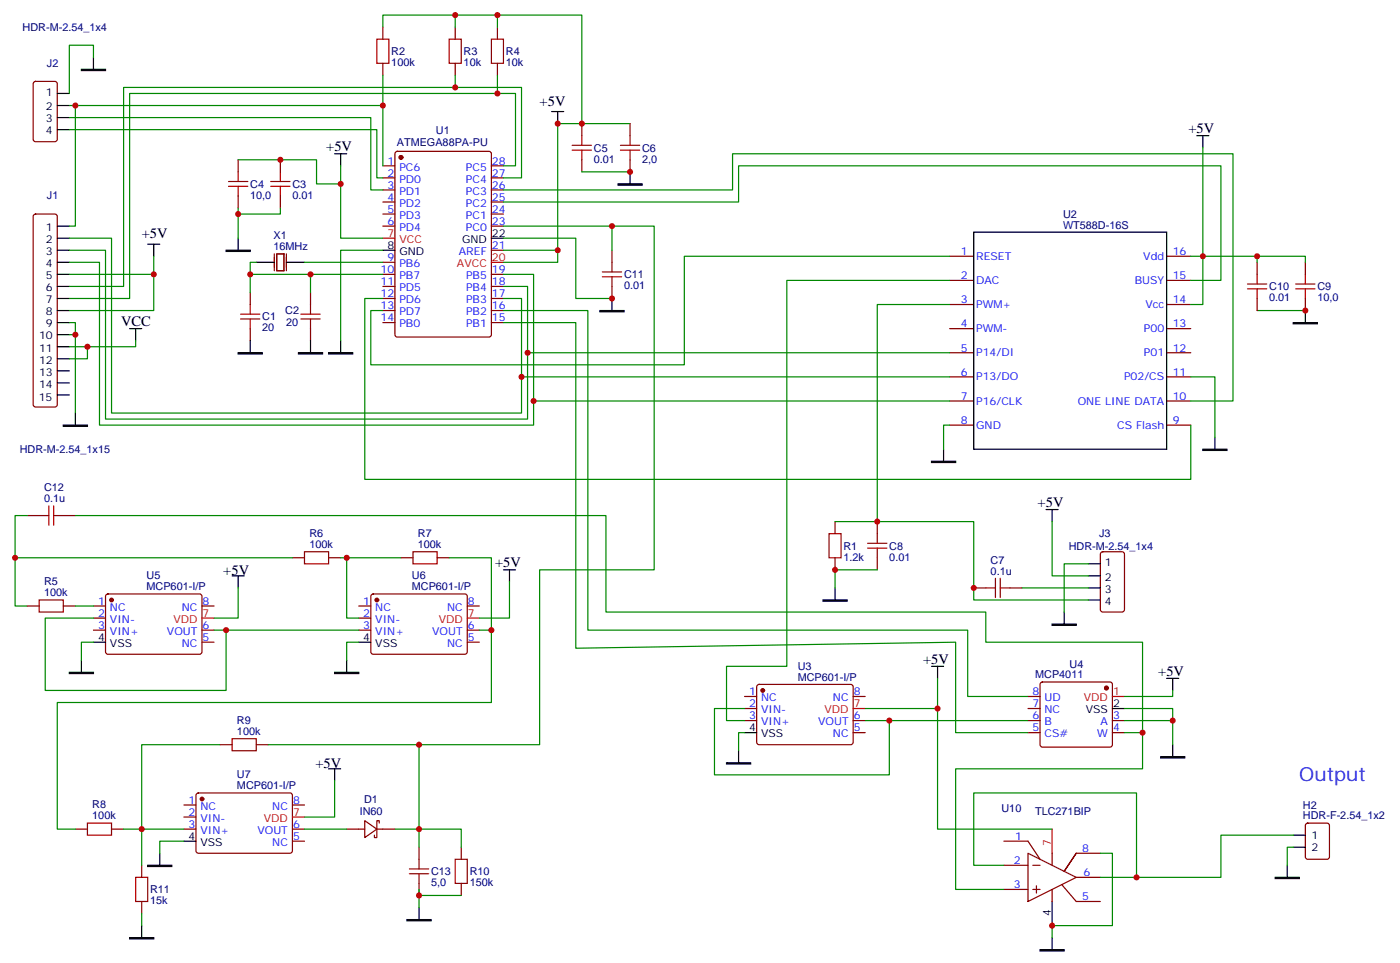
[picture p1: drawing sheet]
<svg xmlns="http://www.w3.org/2000/svg" width="410mm" height="282mm" viewBox="0 0 410 282" stroke-linecap="round" stroke-linejoin="round" font-family="sans-serif">
<g fill="#870000" stroke="#870000" stroke-width=".35">
<circle cx="117.3" cy="46" r=".53"/>
<circle cx="223.1" cy="202" r=".53"/>
<circle cx="323.7" cy="201.3" r=".53"/>
<circle cx="32.6" cy="175.5" r=".53"/>
<circle cx="110.2" cy="175.5" r=".53"/>
<circle cx="59.1" cy="233.7" r=".53"/>
</g>
<g fill="none" stroke="#870000" stroke-width=".35">
<path d="M112 7.9v3.6M112 18.5v3.5M133.2 7.9v3.6M133.2 18.5v3.5M145.5 7.9v3.6M145.5 18.5v3.5M9.9 24l.5-.2h5.7l.6 .4 .1 16.5-.5 .7-5.9 .1-.6-.5-.1-16.5zM170.2 36.2v3.5M184.3 36.2v3.5M69.7 46.7v3.6M69.7 57.3v3.6M82 46.7v3.6"/>
<path d="M82 57.3v3.6M112 48.5h3.5M112 52h3.5M112 55.6h3.5M112 59.1h3.5M115.8 44.5l.4-.2h26.9l.6 .4 .1 53.2-.5 .6-27.1 .1-.6-.5-.1-53.1zM143.8 48.5h3.5M143.8 52h3.5M143.8 55.6h3.5M143.8 59.1h3.5M170.2 46.7v3.6M184.3 46.7v3.6"/>
<path d="M9.9 62.8l.5-.2h5.7l.5 .2 .2 .5v55.1l-.3 .5-.4 .2h-5.7l-.5-.3-.2-.4v-55.1zM112 62.6h3.5M112 66.1h3.5M112 76.7h3.5M143.8 62.6h3.5M143.8 66.1h3.5M143.8 73.2h3.5M179 73.2v3.5M277.8 75h7.1M341.3 75h7.1M367.8 76.7v3.6M381.9 76.7v3.6"/>
<path d="M73.2 85.5v3.6M73.2 96.1v3.6M90.8 85.5v3.6M90.8 96.1v3.6M112 80.3h3.5M112 83.8h3.5M112 87.3h3.5M112 90.8h3.5M112 94.4h3.5M143.8 80.3h3.5M143.8 83.8h3.5M143.8 87.3h3.5"/>
<path d="M143.8 90.8h3.5M143.8 94.4h3.5M179 83.8v3.5M277.8 82h7.1M277.8 89.1h7.1M277.8 96.1h7.1M341.3 82h7.1M341.3 89.1h7.1M341.3 96.1h7.1M367.8 87.3v3.5M381.9 87.3v3.5M277.8 103.2h7.1"/>
<path d="M277.8 110.2h7.1M277.8 117.3h7.1M341.3 103.2h7.1M341.3 110.2h7.1M341.3 117.3h7.1M277.8 124.4h7.1M341.3 124.4h7.1M7.9 150.8h3.6M18.5 150.8h3.5M244.3 152.6v3.5M256.6 152.6v3.5M7.9 177.3h3.6"/>
<path d="M18.5 177.3h3.5M27.3 177.3h3.6M31.1 173.9l.5-.2 27.1 .1 .4 .6-.1 16.6-.6 .4-27.1-.1-.4-.6v-16.3zM59.1 177.3h3.5M85.5 163.2h3.6M96.1 163.2h3.6M105 177.3h3.5M108.7 173.9l.5-.2 27.1 .1 .4 .6-.1 16.6-.6 .4-27.1-.1-.4-.6v-16.3zM117.3 163.2h3.5M127.9 163.2h3.5M136.7 177.3h3.5M244.3 163.2v3.5"/>
<path d="M256.6 163.2v3.5M284.9 172h3.5M295.5 172h3.5M322.1 161.6l.5-.2h5.7l.6 .4 .1 16.5-.5 .7h-5.9l-.6-.4-.1-16.5zM27.3 180.8h3.6M27.3 184.3h3.6M59.1 184.3h3.5M59.1 187.9h3.5M105 180.8h3.5M105 184.3h3.5M136.7 184.3h3.5M136.7 187.9h3.5"/>
<path d="M304.5 199.7l.5-.2h19.7l.5 .2 .2 .5v17.6l-.2 .5-.5 .2h-19.7l-.5-.2-.2-.5v-17.6zM64.4 217.8h3.5M75 217.8h3.5M217.8 203.7h3.6M217.8 207.3h3.6M217.8 210.8h3.6M221.6 200.4l.5-.2 27.1 .1 .4 .6-.1 16.5-.6 .4h-27.1l-.4-.7v-16.2zM249.6 203.7h3.5M249.6 210.8h3.5M249.6 214.3h3.5M300.7 203.7h3.6M300.7 207.3h3.6"/>
<path d="M300.7 210.8h3.6M300.7 214.3h3.6M325.4 210.8h3.6M325.4 214.3h3.6M53.8 235.5h3.5M53.8 239h3.5M57.6 232.2l.4-.2h27.1l.4 .7v16.5l-.7 .4-27-.1-.5-.6v-16.2zM85.5 235.5h3.6M22 242.5h3.6M32.6 242.5h3.6M41.5 253.1v3.5M53.8 242.5h3.5"/>
<path d="M85.5 242.5h3.6M85.5 246.1h3.6M101.4 242.5h5.3M106.7 240.1l3.5 2.4-3.5 2.5zM110.2 242.5h5.3M110.9 240.8v-.7h-.7v4.9h-.7v-.7M122.6 247.8v3.6M122.6 258.4v3.5M134.9 247.8v3.6M134.9 258.4v3.5M293.7 246.1h7l3.6 5.3M293.7 253.1h7"/>
<path d="M300.7 249.6l14.2 7-14.2 7.1zM302.2 253.1h2.1M303.2 259.1v2.1M307.8 249.6v3.5M310.6 258.8l4.3 4.9h7M311.3 254.9l3.6-5.3-3.6 5.3M314.9 249.6h7M314.9 256.6h7M382.1 241l.5-.2h5.6l.7 .4v9.4l-.4 .7-5.9 .1-.7-.5v-9.4zM41.5 263.7v3.5M293.7 260.2h7M302.2 260.2h2.1"/>
<path d="M307.8 260.2v3.5"/>
</g>
<path d="M112 69.7h3.5M143.8 76.7h3.5M59.1 180.8h3.5M136.7 180.8h3.5M249.6 207.3h3.5M325.4 203.7h3.6M85.5 239h3.6M307.8 242.5v7.1" fill="none" stroke="#f00" stroke-width=".35"/>
<g fill="none" stroke="#000" stroke-width=".35">
<path d="M27.3 16.8v3.5M16.8 27.3h3.5M16.8 30.9h3.5M16.8 34.4h3.5M16.8 37.9h3.5M161.4 32.6h3.5M163.2 32.6v3.6M350.1 39.7h3.6M351.9 39.7v3.5M97.9 45h3.5M99.7 45v3.5M184.3 50.3v3.5"/>
<path d="M16.8 73.2h3.5M16.8 69.7h3.5M16.8 66.1h3.5M16.8 76.7h3.5M43.2 71.4h3.5M45 71.4v3.6M69.7 69.7v3.5M75 76.7h5.3M83.8 76.7h5.3M112 73.2h3.5M143.8 69.7h3.5M284.9 67.9h56.4v63.5h-56.4z"/>
<path d="M16.8 80.3h3.5M16.8 83.8h3.5M16.8 87.3h3.5M16.8 90.8h3.5M16.8 94.4h3.5M16.8 97.9h3.5M37.9 96.1h3.6M39.7 96.1v3.6M73.2 99.7v3.5M90.8 99.7v3.5M99.7 99.7v3.5M179 87.3v3.5"/>
<path d="M381.9 90.8v3.6M16.8 101.4h3.5M16.8 105h3.5M16.8 108.5h3.5M16.8 112h3.5M16.8 115.5h3.5M22 120.8v3.6M276 131.4v3.5M355.4 127.9v3.5M306 149h3.6M307.8 149v3.6M67.9 168.5h3.5"/>
<path d="M69.7 168.5v3.5M147.3 166.7h3.5M149 166.7v3.5M244.3 172v3.5M311.3 179v3.6M318.4 164.9h3.5M318.4 168.5h3.5M318.4 172h3.5M318.4 175.5h3.5M23.8 193.1v3.6M27.3 187.9h3.6M101.4 193.1v3.6"/>
<path d="M105 187.9h3.5M272.5 194.9h3.5M274.3 194.9v3.5M341.3 198.4h3.5M343.1 198.4v3.6M216.1 219.6v3.5M217.8 214.3h3.6M325.4 207.3h3.6M343.1 217.8v3.6M96.1 224.9h3.6M97.9 224.9v3.5M46.7 249.6v3.5"/>
<path d="M53.8 246.1h3.5M376.6 253.1v3.5M378.4 244.3h3.5M378.4 247.8h3.5M41.5 270.8v3.5M122.6 265.5v3.5M307.8 263.7v7.1M307.8 274.3v3.5"/>
</g>
<g fill="#000" stroke="#000" stroke-width=".35">
<path d="M23.8 20.3h7.1v.3h-7.1zM180.8 53.8h7.1v.4h-7.1zM66.1 73.2h7.1v.4h-7.1zM175.5 90.8h7.1v.4h-7.1zM378.4 94.4h7v.3h-7zM69.7 103.2h7v.3h-7zM87.3 103.2h7.1v.3h-7.1zM96.1 103.2h7.1v.3h-7.1zM18.5 124.4h7.1v.3h-7.1zM272.5 134.9h7.1v.4h-7.1zM351.9 131.4h7.1v.4h-7.1zM240.8 175.5h7v.4h-7z"/>
<path d="M20.3 196.7h7v.3h-7zM97.9 196.7h7.1v.3h-7.1zM307.8 182.6h7.1v.3h-7.1zM212.5 223.1h7.1v.4h-7.1zM339.5 221.4h7.1v.3h-7.1zM43.2 253.1h7.1v.4h-7.1zM373.1 256.6h7v.4h-7zM37.9 274.3h7.1v.3h-7.1zM119.1 269h7v.3h-7zM304.3 277.8h7v.4h-7z"/>
</g>
<g fill="none" stroke="#008700" stroke-width=".35">
<path d="M27.3 16.8v-3.6h-7v14.1M112 7.9v-3.5h58.2v31.8M133.2 4.4v3.5M145.5 4.4v3.5M20.3 30.9h1.7v35.2h-1.7M20.3 37.9h89.9v14.1h1.8M20.3 34.4h88.2v21.2h3.5M22 30.9h90v17.6M112 22v8.9M133.2 22v3.6M145.5 22v5.3M184.3 36.2h-21.1v37h-15.9"/>
<path d="M69.7 46.7h22.9v7.1h7.1M99.7 48.5v21.2h12.3M147.3 52h5.3v-26.4h-116.4v58.2h-15.9M147.3 48.5h3.5v-21.2h-112.9v60h-17.6M147.3 59.1h68.8v-10.6h141.1v33.5h-8.8M147.3 55.6h67v-10.6h146.4v72.3h-12.3M170.2 50.3h14.1M351.9 43.2v45.9h-3.5M20.3 76.7h8.8v47.7h127v-44.1h-8.8M20.3 73.2h10.6v49.4h123.4v-38.8h-7M20.3 69.7h12.3v51.1h120v-33.5h-5.3M45 75v15.8h-24.7"/>
<path d="M69.7 60.9v8.8M75 76.7h-1.8v3.6h38.8M82 60.9v1.7h-12.3M89.1 76.7h22.9M112 73.2h-12.3v26.5M147.3 69.7h21.2v17.6h10.5M147.3 66.1h44.1v100.6h-33.5v51.1h-35.3M163.2 73.2v3.5h-15.9M179 66.1v7.1M277.8 75h-77.6v31.7h-91.7v-15.9h3.5M348.4 75h33.5v1.7M367.8 75v1.7"/>
<path d="M20.3 94.4h1.7v26.4M20.3 97.9h1.7M20.3 80.3h24.7M39.7 99.7v1.7h-19.4M73.2 80.3v5.2M90.8 80.3v5.2M112 87.3h-5.3v52.9h241.7v-15.8M147.3 94.4h21.2v95.2l111.1-1.7v26.4h21.1M147.3 90.8h24.7v93.5h111.1v19.4h17.6M277.8 89.1h-21.2v63.5h-12.3M277.8 82h-47.6v112.9h-17.7v15.9h5.3M367.8 90.8h14.1"/>
<path d="M25.6 101.4v3.6h-5.3M152.6 110.2h125.2M154.3 103.2h123.5M156.1 117.3h121.7M348.4 110.2h7v17.7M277.8 124.4h-1.8v7M7.9 150.8h-3.5v26.5h3.5M22 150.8h155.3v28.2h111.1v8.9h45.9v26.4h-5.3M256.6 152.6h28.3v22.9h33.5M307.8 152.6v15.9h10.6M4.4 163.2h81.1M22 177.3h5.3"/>
<path d="M69.7 172v8.8h-7.1M99.7 163.2h17.6M101.4 163.2v17.6h3.6M131.4 163.2h12.4v21.1h-3.6M149 170.2v10.6h-8.8M256.6 166.7h-12.3v5.3M299 172h19.4M318.4 164.9h-7.1v14.1M27.3 187.9h-3.5v5.2M27.3 180.8h-14.1v21.2h52.9v-17.7h-3.5M66.1 184.3h38.9M105 187.9h-3.6v5.2"/>
<path d="M143.8 184.3v21.2h-127v37h5.2M274.3 198.4v8.9h-21.2M64.4 217.8h-22.9v35.3M78.5 217.8h44.1v24.7h-7.1M217.8 207.3h-8.8v19.4h51.2v-15.9h-7.1M217.8 214.3h-1.7v5.3M260.2 210.8h40.5M274.3 207.3v35.2h33.5M329 207.3h14.1v10.5M329 210.8h14.1M334.3 214.3v10.6h-54.7v35.3h14.1M343.1 202v1.7h-14.1"/>
<path d="M97.9 228.4v10.6h-8.8M36.2 242.5h17.6M53.8 246.1h-7.1v3.5M89.1 242.5h12.3M122.6 247.8v-5.3h12.3v5.3M293.7 253.1h-8.8v-21.1h47.6v24.6h-10.6M321.9 249.6h3.5v21.2h-17.6v3.5M378.4 247.8h-1.8v5.3M378.4 244.3h-21.2v12.3h-24.7M41.5 267.2v3.6M122.6 260.2v5.3M122.6 261.9h12.3"/>
</g>
<path d="M80.3 74.3v4.9M81 74.3h2.1v4.9h-2.1zM83.8 74.3v4.9" fill="none" stroke="#871200" stroke-width=".35"/>
<g fill="none" stroke="#a10000" stroke-width=".35">
<path d="M110.2 11.5h3.6v7h-3.6zM131.4 11.5h3.5v7h-3.5zM143.8 11.5h3.5v7h-3.5zM170.2 39.7v2.8M184.3 39.7v2.8M66.9 54.5h5.6M66.9 53.1h5.6M69.7 50.3v2.8M69.7 54.5v2.8M79.2 54.5h5.6M79.2 53.1h5.6M82 50.3v2.8"/>
<path d="M82 54.5v2.8M167.4 43.9h5.6M167.4 42.5h5.6M170.2 43.9v2.8M181.5 43.9h5.6M181.5 42.5h5.6M184.3 43.9v2.8M176.2 79.6h5.7M179 76.7v2.9M70.4 93.3h5.6M70.4 91.9h5.6M73.2 89.1v2.8"/>
<path d="M73.2 93.3v2.8M88 93.3h5.7M88 91.9h5.7M90.8 89.1v2.8M90.8 93.3v2.8M176.2 81h5.7M179 81v2.8M364.9 84.5h5.7M364.9 83.1h5.7M367.8 80.3v2.8M367.8 84.5v2.8M379.1 84.5h5.6"/>
<path d="M379.1 83.1h5.6M381.9 80.3v2.8M381.9 84.5v2.8M11.5 150.8h2.8M14.3 148v5.6M15.7 150.8h2.8M15.7 148v5.6M242.5 156.1h3.6v7.1h-3.6zM253.8 158.9h5.7M256.6 156.1v2.8M11.5 175.5h7v3.5h-7zM89.1 161.4h7v3.5h-7z"/>
<path d="M120.8 161.4h7.1v3.5h-7.1zM253.8 160.3h5.7M256.6 160.3v2.9M288.4 172h2.8M291.2 169.2v5.6M292.6 172h2.9M292.6 169.2v5.6M67.9 216.1h7.1v3.5h-7.1zM25.6 240.8h7v3.5h-7zM39.7 256.6h3.5v7.1h-3.5zM119.8 254.2h5.6M119.8 255.6h5.6"/>
<path d="M122.6 251.4v2.8M122.6 255.6v2.8M133.2 251.4h3.5v7h-3.5z"/>
</g>
<g fill="#c00">
<circle cx="351.9" cy="75" r=".88"/>
<circle cx="22" cy="30.9" r=".88"/>
<circle cx="25.6" cy="101.4" r=".88"/>
<circle cx="73.2" cy="80.3" r=".88"/>
<circle cx="90.8" cy="80.3" r=".88"/>
<circle cx="69.7" cy="62.6" r=".88"/>
<circle cx="99.7" cy="53.8" r=".88"/>
<circle cx="82" cy="46.7" r=".88"/>
<circle cx="163.2" cy="73.2" r=".88"/>
<circle cx="170.2" cy="36.2" r=".88"/>
<circle cx="163.2" cy="36.2" r=".88"/>
<circle cx="184.3" cy="50.3" r=".88"/>
<circle cx="154.3" cy="103.2" r=".88"/>
<circle cx="152.6" cy="110.2" r=".88"/>
<circle cx="156.1" cy="117.3" r=".88"/>
<circle cx="244.3" cy="166.7" r=".88"/>
<circle cx="256.6" cy="152.6" r=".88"/>
<circle cx="112" cy="30.9" r=".88"/>
<circle cx="145.5" cy="27.3" r=".88"/>
<circle cx="133.2" cy="25.6" r=".88"/>
<circle cx="145.5" cy="4.4" r=".88"/>
<circle cx="133.2" cy="4.4" r=".88"/>
<circle cx="381.9" cy="90.8" r=".88"/>
<circle cx="367.8" cy="75" r=".88"/>
<circle cx="260.2" cy="210.8" r=".88"/>
<circle cx="343.1" cy="210.8" r=".88"/>
<circle cx="179" cy="87.3" r=".88"/>
<circle cx="66.1" cy="184.3" r=".88"/>
<circle cx="101.4" cy="163.2" r=".88"/>
<circle cx="4.4" cy="163.2" r=".88"/>
<circle cx="143.8" cy="184.3" r=".88"/>
<circle cx="41.5" cy="242.5" r=".88"/>
<circle cx="122.6" cy="242.5" r=".88"/>
<circle cx="122.6" cy="261.9" r=".88"/>
<circle cx="284.9" cy="172" r=".88"/>
<circle cx="45" cy="80.3" r=".88"/>
<circle cx="22" cy="97.9" r=".88"/>
<circle cx="122.6" cy="217.8" r=".88"/>
<circle cx="179" cy="66.1" r=".88"/>
<circle cx="334.3" cy="214.3" r=".88"/>
<circle cx="332.5" cy="256.6" r=".88"/>
<circle cx="307.8" cy="270.8" r=".88"/>
<circle cx="274.3" cy="207.3" r=".88"/>
</g>
<text font-size="5.6" fill="#00f" x="380.1" y="228.4">Output</text>
<g font-size="4.2">
<text x="157.9" y="30.9">+5V</text>
<text x="347.7" y="39">+5V</text>
<text x="95.4" y="44.3">+5V</text>
<text x="41.5" y="69.7">+5V</text>
<text x="35.5" y="95.4">VCC</text>
<text x="303.6" y="148.3">+5V</text>
<text x="144.8" y="166">+5V</text>
<text x="65.3" y="168.1">+5V</text>
<text x="270.1" y="194.2">+5V</text>
<text x="338.8" y="197.7">+5V</text>
<text x="92.3" y="224.5">+5V</text>
</g>
<g font-size="3.2" fill="#000080">
<text x="6.6" y="9.1">HDR-M-2.54_1x4</text>
<text x="114.5" y="16.1">R2</text>
<text x="135.6" y="16.1">R3</text>
<text x="148" y="16.1">R4</text>
<text x="13.7" y="19.5">J2</text>
<text x="114.5" y="19.4">100k</text>
<text x="135.6" y="19.4">10k</text>
<text x="148" y="19.4">10k</text>
<text x="127.5" y="39.1">U1</text>
<text x="116.1" y="42.6">ATMEGA88PA-PU</text>
<text x="173.7" y="47.6">0.01</text>
<text x="173.7" y="44.3">C5</text>
<text x="187.9" y="47.6">2,0</text>
<text x="187.9" y="44.3">C6</text>
<text x="13.7" y="58.3">J1</text>
<text x="73.2" y="58.2">10,0</text>
<text x="73.2" y="54.9">C4</text>
<text x="85.5" y="58.2">0.01</text>
<text x="85.5" y="54.9">C3</text>
<text x="311" y="63.6">U2</text>
<text x="80" y="70">X1</text>
<text x="311" y="66.9">WT588D-16S</text>
<text x="80" y="73.2">16MHz</text>
<text x="182.6" y="81.4">C11</text>
<text x="182.6" y="84.6">0.01</text>
<text x="371.3" y="88.1">0.01</text>
<text x="371.3" y="84.9">C10</text>
<text x="385.4" y="88.1">10,0</text>
<text x="385.4" y="84.9">C9</text>
<text x="76.7" y="93.7">C1</text>
<text x="83.4" y="92">C2</text>
<text x="83.7" y="95.5">20</text>
<text x="76.7" y="97">20</text>
<text x="5.8" y="132.5">HDR-M-2.54_1x15</text>
<text x="12.9" y="143.7">C12</text>
<text x="12.9" y="146.9">0.1u</text>
<text x="90.5" y="160.3">100k</text>
<text x="90.5" y="157.1">R6</text>
<text x="122.3" y="160.3">100k</text>
<text x="122.3" y="157.1">R7</text>
<text x="246.8" y="160.8">R1</text>
<text x="260.2" y="160.8">C8</text>
<text x="312.6" y="160.8">HDR-M-2.54_1x4</text>
<text x="321.6" y="157.1">J3</text>
<text x="246.8" y="164">1.2k</text>
<text x="260.2" y="164">0.01</text>
<text x="289.8" y="164.9">C7</text>
<text x="12.9" y="171.2">R5</text>
<text x="42.9" y="172.7">MCP601-I/P</text>
<text x="42.9" y="169.5">U5</text>
<text x="120.5" y="172.7">MCP601-I/P</text>
<text x="120.5" y="169.5">U6</text>
<text x="289.8" y="168.1">0.1u</text>
<text x="12.9" y="174.4">100k</text>
<text x="233.4" y="196">U3</text>
<text x="312.9" y="195.3">U4</text>
<text x="233.4" y="199.1">MCP601-I/P</text>
<text x="302.8" y="198.4">MCP4011</text>
<text x="69.3" y="215">100k</text>
<text x="69.3" y="211.8">R9</text>
<text x="69.3" y="227.7">U7</text>
<text x="69.3" y="230.9">MCP601-I/P</text>
<text x="27" y="239.7">100k</text>
<text x="27" y="236.5">R8</text>
<text x="105.2" y="238.4">IN60</text>
<text x="106.5" y="234.8">D1</text>
<text x="293" y="237.6">U10</text>
<text x="302.8" y="238.3">TLC271BIP</text>
<text x="381.2" y="239.7">HDR-F-2.54_1x2</text>
<text x="381.2" y="236.5">H2</text>
<text x="126.1" y="256">C13</text>
<text x="137.4" y="256">R10</text>
<text x="43.9" y="261.3">R11</text>
<text x="126.1" y="259.2">5,0</text>
<text x="137.4" y="259.2">150k</text>
<text x="43.9" y="264.5">15k</text>
</g>
<g font-size="3.2">
<text x="13.4" y="28">1</text>
<text x="13.4" y="32.3">2</text>
<text x="13.4" y="35.8">3</text>
<text x="13.4" y="39.3">4</text>
<text x="13.4" y="67.6">1</text>
<text x="13.4" y="71.1">2</text>
<text x="135.2" y="71.1">GND</text>
<text x="143.9" y="69.3">22</text>
<text x="13.4" y="74.6">3</text>
<text x="113.3" y="72.8">8</text>
<text x="116.8" y="74.6">GND</text>
<text x="13.4" y="78.1">4</text>
<text x="13.4" y="81.7">5</text>
<text x="13.4" y="85.2">6</text>
<text x="13.4" y="88.7">7</text>
<text x="13.4" y="92.3">8</text>
<text x="13.4" y="95.8">9</text>
<text x="11.4" y="99.3">10</text>
<text x="11.4" y="102.8">11</text>
<text x="11.4" y="106.4">12</text>
<text x="11.4" y="109.9">13</text>
<text x="11.4" y="113.4">14</text>
<text x="11.3" y="117.3">15</text>
<text x="323.2" y="165.6">1</text>
<text x="323.2" y="169.9">2</text>
<text x="323.2" y="173.4">3</text>
<text x="323.2" y="176.9">4</text>
<text x="28.7" y="187.5">4</text>
<text x="32.2" y="189.3">VSS</text>
<text x="106.3" y="187.5">4</text>
<text x="109.8" y="189.3">VSS</text>
<text x="317.6" y="208.7">VSS</text>
<text x="325.6" y="206.9">2</text>
<text x="219.2" y="214">4</text>
<text x="222.7" y="215.7">VSS</text>
<text x="55.1" y="245.7">4</text>
<text x="383.6" y="245.4">1</text>
<text x="58.6" y="247.5">VSS</text>
<text x="383.6" y="248.9">2</text>
<text x="307.4" y="267.8" transform="rotate(-90 307.4 267.8)">4</text>
</g>
<g font-size="3.2" fill="#00f">
<text x="113.3" y="48.2">1</text>
<text x="113.3" y="51.7">2</text>
<text x="116.8" y="49.9">PC6</text>
<text x="116.8" y="53.4">PD0</text>
<text x="136.3" y="53.4">PC4</text>
<text x="136.3" y="49.9">PC5</text>
<text x="143.9" y="51.7">27</text>
<text x="143.9" y="48.2">28</text>
<text x="113.3" y="55.2">3</text>
<text x="113.3" y="58.7">4</text>
<text x="116.8" y="57">PD1</text>
<text x="136.3" y="57">PC3</text>
<text x="143.9" y="58.7">25</text>
<text x="143.9" y="55.2">26</text>
<text x="113.3" y="62.3">5</text>
<text x="113.3" y="65.8">6</text>
<text x="116.8" y="60.5">PD2</text>
<text x="116.8" y="64">PD3</text>
<text x="136.3" y="64">PC1</text>
<text x="136.3" y="60.5">PC2</text>
<text x="143.9" y="65.8">23</text>
<text x="143.9" y="62.3">24</text>
<text x="116.8" y="67.6">PD4</text>
<text x="136.3" y="67.6">PC0</text>
<text x="113.3" y="76.4">9</text>
<text x="134.2" y="74.6">AREF</text>
<text x="143.9" y="72.8">21</text>
<text x="281.1" y="74.6">1</text>
<text x="285.6" y="76">RESET</text>
<text x="334.5" y="76">Vdd</text>
<text x="343.1" y="74.6">16</text>
<text x="111.3" y="79.9">10</text>
<text x="111.3" y="83.4">11</text>
<text x="116.8" y="78.1">PB6</text>
<text x="116.8" y="81.7">PB7</text>
<text x="136.3" y="81.7">PB5</text>
<text x="143.9" y="83.4">18</text>
<text x="143.9" y="79.9">19</text>
<text x="281.1" y="81.7">2</text>
<text x="285.6" y="83.1">DAC</text>
<text x="332" y="83.1">BUSY</text>
<text x="343.1" y="81.7">15</text>
<text x="111.3" y="87">12</text>
<text x="116.8" y="85.2">PD5</text>
<text x="116.8" y="88.7">PD6</text>
<text x="136.3" y="88.7">PB3</text>
<text x="136.3" y="85.2">PB4</text>
<text x="143.9" y="87">17</text>
<text x="281.1" y="88.7">3</text>
<text x="343.1" y="88.7">14</text>
<text x="111.3" y="90.5">13</text>
<text x="111.3" y="94">14</text>
<text x="116.8" y="92.3">PD7</text>
<text x="116.8" y="95.8">PB0</text>
<text x="136.3" y="95.8">PB1</text>
<text x="136.3" y="92.3">PB2</text>
<text x="143.9" y="94">15</text>
<text x="143.9" y="90.5">16</text>
<text x="281.1" y="95.8">4</text>
<text x="285.6" y="90.1">PWM+</text>
<text x="335.1" y="90.1">Vcc</text>
<text x="343.1" y="95.8">13</text>
<text x="285.6" y="97.2">PWM-</text>
<text x="334.7" y="97.2">P00</text>
<text x="281.1" y="102.8">5</text>
<text x="285.6" y="104.2">P14/DI</text>
<text x="334.7" y="104.2">P01</text>
<text x="343.1" y="102.8">12</text>
<text x="281.1" y="109.9">6</text>
<text x="285.6" y="111.3">P13/DO</text>
<text x="328.8" y="111.3">P02/CS</text>
<text x="343.1" y="109.9">11</text>
<text x="281.1" y="116.9">7</text>
<text x="285.6" y="118.4">P16/CLK</text>
<text x="315.3" y="118.4">ONE LINE DATA</text>
<text x="343.1" y="116.9">10</text>
<text x="281.1" y="124">8</text>
<text x="285.6" y="125.4">GND</text>
<text x="326.9" y="125.4">CS Flash</text>
<text x="343.1" y="124">9</text>
<text x="28.7" y="176.9">1</text>
<text x="32.2" y="178.7">NC</text>
<text x="53.2" y="178.7">NC</text>
<text x="59.3" y="176.9">8</text>
<text x="106.3" y="176.9">1</text>
<text x="109.8" y="178.7">NC</text>
<text x="130.8" y="178.7">NC</text>
<text x="136.9" y="176.9">8</text>
<text x="28.7" y="180.4">2</text>
<text x="28.7" y="184">3</text>
<text x="32.2" y="182.2">VIN-</text>
<text x="32.2" y="185.7">VIN+</text>
<text x="48.8" y="185.7">VOUT</text>
<text x="59.3" y="184">6</text>
<text x="106.3" y="180.4">2</text>
<text x="106.3" y="184">3</text>
<text x="109.8" y="182.2">VIN-</text>
<text x="109.8" y="185.7">VIN+</text>
<text x="126.5" y="185.7">VOUT</text>
<text x="136.9" y="184">6</text>
<text x="53.2" y="189.3">NC</text>
<text x="59.3" y="187.5">5</text>
<text x="130.8" y="189.3">NC</text>
<text x="136.9" y="187.5">5</text>
<text x="219.2" y="203.4">1</text>
<text x="249.8" y="203.4">8</text>
<text x="302.1" y="203.4">8</text>
<text x="219.2" y="206.9">2</text>
<text x="222.7" y="205.1">NC</text>
<text x="222.7" y="208.7">VIN-</text>
<text x="243.7" y="205.1">NC</text>
<text x="302.1" y="206.9">7</text>
<text x="305.6" y="208.7">NC</text>
<text x="305.6" y="205.1">UD</text>
<text x="219.2" y="210.4">3</text>
<text x="222.7" y="212.2">VIN+</text>
<text x="239.3" y="212.2">VOUT</text>
<text x="243.7" y="215.7">NC</text>
<text x="249.8" y="214">5</text>
<text x="249.8" y="210.4">6</text>
<text x="302.1" y="214">5</text>
<text x="302.1" y="210.4">6</text>
<text x="305.6" y="215.7">CS#</text>
<text x="305.6" y="212.2">B</text>
<text x="321" y="215.7">W</text>
<text x="322" y="212.2">A</text>
<text x="325.6" y="210.4">3</text>
<text x="325.6" y="214">4</text>
<text x="55.1" y="235.1">1</text>
<text x="55.1" y="238.7">2</text>
<text x="58.6" y="236.9">NC</text>
<text x="79.7" y="236.9">NC</text>
<text x="85.7" y="235.1">8</text>
<text x="55.1" y="242.2">3</text>
<text x="58.6" y="240.4">VIN-</text>
<text x="58.6" y="243.9">VIN+</text>
<text x="75.3" y="243.9">VOUT</text>
<text x="85.7" y="245.7">5</text>
<text x="85.7" y="242.2">6</text>
<text x="297" y="245.7">1</text>
<text x="79.7" y="247.5">NC</text>
<text x="316.6" y="249.2">8</text>
<text x="296.6" y="252.8">2</text>
<text x="317" y="256.3">6</text>
<text x="296.6" y="259.8">3</text>
<text x="316.6" y="263.3">5</text>
</g>
<g font-size="3.2" fill="#f00">
<text x="113.3" y="69.3">7</text>
<text x="116.8" y="71.1">VCC</text>
<text x="143.9" y="76.4">20</text>
<text x="133.7" y="78.1">AVCC</text>
<text x="50.7" y="182.2">VDD</text>
<text x="59.3" y="180.4">7</text>
<text x="128.3" y="182.2">VDD</text>
<text x="136.9" y="180.4">7</text>
<text x="325.6" y="203.4">1</text>
<text x="241.2" y="208.7">VDD</text>
<text x="249.8" y="206.9">7</text>
<text x="317.1" y="205.1">VDD</text>
<text x="85.7" y="238.7">7</text>
<text x="77.2" y="240.4">VDD</text>
<text x="307.4" y="247.5" transform="rotate(-90 307.4 247.5)">7</text>
</g>
</svg>
